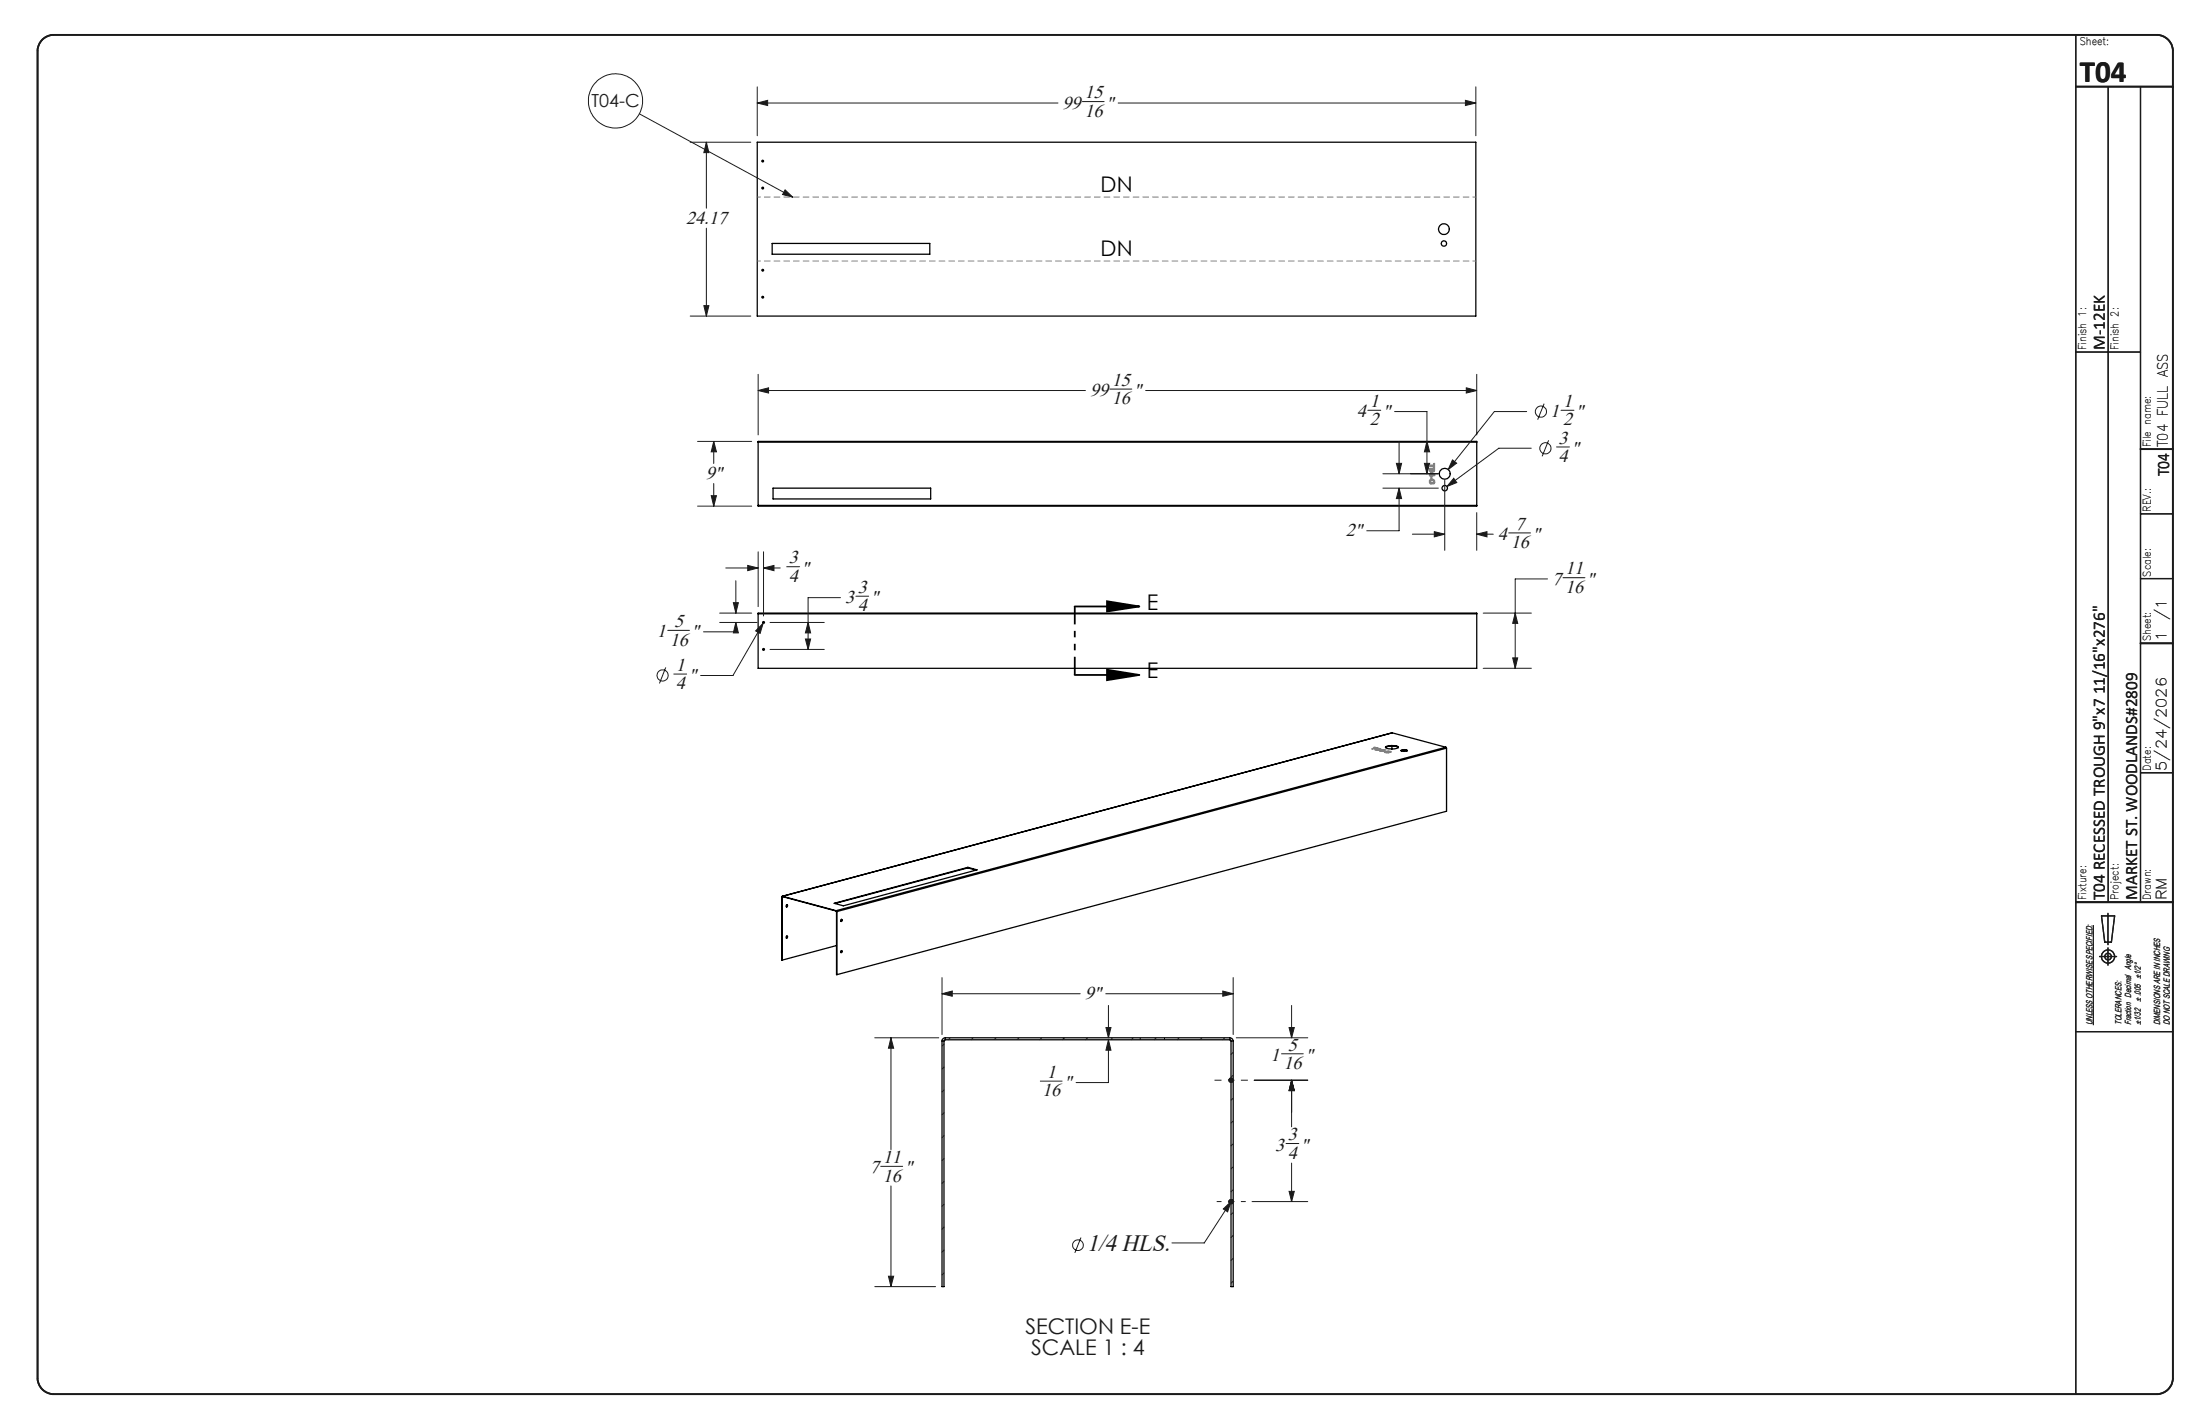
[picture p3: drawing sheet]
<svg xmlns="http://www.w3.org/2000/svg" width="432mm" height="279mm" viewBox="0 0 432 279" stroke-linecap="round" stroke-linejoin="round" font-family="sans-serif">
<g fill="none" stroke="#191924" stroke-width=".2">
<path d="M148.6 17v9.6M212.4 19.9h4.3M287.6 19.7l2.1 .5-2.1 .5zM289.7 17v9.6M125.5 22.3l30.1 16.4M135.5 27.9h11.9M138.6 27.9l.5 2.1h-1zM138.6 27.9v13M148.6 20.2l2.1-.5v1zM148.6 20.2h59M154.1 37.3l1.5 1.4-2-.5zM219.5 20.2h70.2"/>
<path d="M138.1 60h1l-.5 2zM138.6 44.8v17.2M135.5 62h11.9M148.8 76.6l2-.5v1zM148.8 73.4v11.9M148.8 76.6h64.2M217.8 76.3h4.3M224.9 76.6h64.9M287.8 76.1l2 .5-2 .5zM289.8 73.4v11.9M303.1 79.2l-1.3 3.1M136.9 86.6h10.6"/>
<path d="M136.9 99.3h10.6M139.6 97.3h1l-.5 2zM140.1 86.6l.5 2.1h-1zM140.1 86.6v4.3M140.1 94.9v4.4M268.5 80.5h2.5M271.4 93h10.9M271.4 95.8h10.9M273.7 80.8h6.4v12.2M274.1 90.9h1l-.5 2.1zM274.6 95.8l.5 2h-1zM274.6 95.8v8.3h-6.3"/>
<path d="M274.6 86.6v6.4M279.6 90.9h1l-.5 2.1zM280.1 86.6l.5 2.1h-1zM283.6 94.2v13.8M285.1 90.2l.8 .7-1.7 1.2zM285.3 93.8l.6 .9-1.9 .8zM299.6 80.8h-6.3l-9.1 11.3M300.5 87.9h-6.3l-10.2 7.6M304 86.4l-1.3 3.1M305.5 87.7h2.5M306.4 80.5h2.5M142.5 111.4h6.3"/>
<path d="M143.9 118.3h1l-.5 2zM144.4 113.9v6.4M146.8 110.9l2 .5-2 .6zM148.8 108.3v10.7M149.9 111.4l2-.5v1.1zM149.9 108.3v12.6M149.9 111.4h3.2M154.4 111.2h2.6M165 117.3h-6.4v10.1M168 117h2.5M277.2 104.8h6.4M281.5 104.3l2.1 .5-2.1 .5z"/>
<path d="M289.8 104.8l2.1-.5v1zM289.8 100.6v7.4M289.8 104.8h3.3M296.1 104.6h4.3M303.7 113.6h-6.3v17.5M306.8 113.3h4.3M130.7 131l-1.3 3.1M131.1 123.7h4.2M132.3 132.3h2.5M141.3 120.3h6.2M141.3 122.1h7.3M144.4 122.1l.5 2.1h-1z"/>
<path d="M144.4 122.1v1.9h-6.3M149.8 122.3l-.6 2-.9-.5zM149.8 122.3l-5.9 10.2h-6.4M151.1 122.1h10.7M151.1 127.4h10.7M158.1 125.4h1l-.5 2zM158.6 122.1l.5 2.1h-1zM291.1 120.3h9.5M291.1 131.1h9.5M296.9 129.1h1l-.5 2zM297.4 120.3l.5 2h-1zM184.9 195l2-.5v1z"/>
<path d="M184.9 191.8v11.2M184.9 195h27.1M217 195h25M217.6 197.3v6.3M240 194.5l2 .5-2 .5zM242 191.8v11.2M253.5 197.3v6.3M410.9 181.5v19.6M171.7 203.6h12.6M174.9 203.6l.5 2.1h-1zM174.9 203.6v22M185.3 204.9l-.4 .3"/>
<path d="M185.3 209.4l-.4 .4M185.3 213.9l-.4 .3M185.3 218.3l-.4 .4M186.5 203.6l-.4 .4M191 203.6l-.4 .4M195.5 203.6l-.4 .4M200 203.6l-.4 .4M204.2 212.1h4.3M204.5 203.6l-.4 .4M209 203.6l-.4 .4M213.5 203.6l-.5 .4M217.1 201.6h1l-.5 2z"/>
<path d="M217.6 204l.5 2.1h-1zM217.6 204v8.4h-6.4M222.4 203.6l-.4 .4M226.9 203.6l-.4 .4M231.4 203.6l-.4 .4M235.9 203.6l-.4 .4M240.4 203.6l-.4 .4M242 206.5l-.4 .4M242 211l-.4 .4M242 215.5l-.4 .4M242 220l-.4 .3M242.6 203.6h14.1"/>
<path d="M246.2 211.9h10.5M251.5 206.8h4.3M253 201.6h1l-.5 2zM253.5 211.9l.5 2.1h-1zM253.5 211.9v9.2M172.9 228.8h4.3M174.9 232.7v19.7M185.3 222.8l-.4 .4M185.3 227.3l-.4 .4M185.3 231.8l-.4 .4M185.3 236.3l-.4 .4M240.1 237.2l1.5-1.4-.7 2z"/>
<path d="M241.6 235.8l-5.2 8.1h-6.4M242 224.4l-.4 .4M242 229l-.4 .3M242 233.4l-.4 .4M242 237.9l-.4 .4M245.7 235.8h11M252.4 224.4h2.5M253 233.8h1l-.5 2zM253.5 228.2v7.6M171.7 252.4h11.9M174.4 250.4h1l-.5 2zM185.3 240.8l-.4 .4"/>
<path d="M185.3 245.3l-.4 .4M185.3 249.8l-.4 .4M212.2 242.8l-1.2 3M242 242.4l-.4 .4M242 246.9l-.4 .4M242 251.4l-.4 .4"/>
<circle cx="120.8" cy="19.8" r="5.3"/>
<circle cx="302.4" cy="80.8" r="1.09"/>
<circle cx="303.3" cy="88" r="1.09"/>
<circle cx="130.1" cy="132.5" r="1.1"/>
<circle cx="211.6" cy="244.3" r="1.05"/>
</g>
<g fill="none" stroke="#191924" stroke-width=".25">
<path d="M407.4 6.8v266.7M413.8 17v160M420.1 17v160M407.4 69.1h12.7M420.1 113.5h6.4M420.1 100.8h6.4M420.1 151.6h6.4M407.4 177h19.1M412.5 179.7h2.5l-.6 5.2h-1.3zM413.7 179.2v6.1M412.1 187.7h3.3M413.7 186v3.4"/>
<path d="M407.4 202.4h19.1"/>
<circle cx="413.7" cy="187.7" r=".66"/>
<circle cx="413.8" cy="187.7" r="1.29"/>
</g>
<path d="M8.2 7.9a3.3 3.3 0 0 1 2.3-1.1h412.8a3.2 3.2 0 0 1 3.2 3.2v260.4a3.2 3.2 0 0 1-3.2 3.1h-412.8a3.2 3.2 0 0 1-3.1-3.1v-260.4a3.2 3.2 0 0 1 .8-2.1zM407.4 17h19.1M420.1 88.1h6.4M420.1 126.2h6.4M407.4 177h19.1" fill="none" stroke="#191924" stroke-width=".35"/>
<g fill="none" stroke="#000" stroke-width=".25">
<path d="M148.6 27.9h141.1v34.1h-141.1zM151.6 47.8h30.9v2.1h-30.9zM148.8 99.2v.1h141v-.1M148.8 86.7v-.1h141v.1M148.8 86.7h141M148.8 99.2h141M148.8 86.7v12.5M151.7 95.8h31v2.1h-31zM289.8 86.7v12.5M148.8 120.4v-.1h141v.1M148.8 120.4v10.7h141v-10.7M148.8 120.4h141"/>
<path d="M272 146.7a2.62 2.62 0 0 1 2.5 0M272 146.5a3.2 3.2 0 0 1 2.5 .1 2.24 2.24 0 0 1-2.3 .2l-.3-.2zM273.2 143.8h.1M273.2 146.4v.6M273.3 143.8l-119.8 32.1M273.3 143.8l10.5 2.8M275 147.2a1.33 1.33 0 0 1 1.2 .1l-.9 .1zM275 147.3l.5-.1 .7 .1M283.8 146.6l.1 .2M283.8 146.6l-119.7 32.1M283.9 146.8l-119.6 32.1M283.9 146.8v12.4l-119.6 32"/>
<path d="M153.5 176h.1M153.5 176v12.4M153.6 175.9l-.1 .1M153.6 175.9l10.5 2.9M153.6 175.9h.1M153.6 175.9l10.5 2.8M153.7 176h-.2M154.4 177.5l.1 .2-.2 .2M163.7 177.2l26.3-7 1.8 .5-26.3 7zM164.1 178.7l.2 .2M164.1 178.8l.1 .1M164.1 178.7v.1"/>
<path d="M164.2 178.9h.1M164.2 178.9l.1 12.3M164.3 178.9v12.3M190 170.2v.1M190 170.3l-26.1 7M190 170.3l1.6 .4M154.4 183.7l.1 .2-.2 .1M164.2 185.5l-10.7 2.9M165.2 180.4v.3l-.1 .1M165.2 186.5v.3l-.1 .1M185.1 203.8l.4-.2h55.9a.74 .74 0 0 1 .6 .7v48.1h-.4v-48.2l-.2-.2-56.1 .1v48.3h-.4v-48.2z"/>
<circle cx="149.7" cy="31.6" r=".16"/>
<circle cx="149.7" cy="36.9" r=".16"/>
<circle cx="149.7" cy="58.3" r=".16"/>
<circle cx="149.7" cy="53" r=".16"/>
<circle cx="283.4" cy="45" r="1.05"/>
<circle cx="283.4" cy="47.8" r=".52"/>
<circle cx="283.6" cy="93" r="1.07"/>
<circle cx="283.6" cy="95.8" r=".52"/>
<circle cx="149.9" cy="122.1" r=".16"/>
<circle cx="149.9" cy="127.4" r=".16"/>
<circle cx="154.5" cy="177.8" r=".19"/>
<circle cx="154.5" cy="183.9" r=".17"/>
<circle cx="165.1" cy="186.7" r=".18"/>
<circle cx="165.1" cy="180.6" r=".18"/>
</g>
<path d="M185.3 204.3h-.4M185.5 203.6v.4M208.7 203.6v.4M218.2 204v-.4M223.8 203.6v.4M228.6 204v-.4M241.4 204v-.4M242 204.3h-.3" fill="none" stroke="#000" stroke-width=".2" stroke-dasharray="1.3 .6" stroke-linecap="butt"/>
<path d="M210.9 119h12.7M217.3 118l6.3 1-6.3 1zM210.9 132.4h12.7M217.3 131.4l6.3 1-6.3 1.1z" fill="none" stroke="#000" stroke-width=".35"/>
<path d="M241.1 211.9h1M241.3 211.6l.7 .7M241.6 211.5v1M242 211.6l-.7 .7M241.1 235.8h1M241.3 235.4l.7 .7M241.6 235.3v1M242 235.4l-.7 .7" fill="none" stroke="#191924" stroke-width=".5"/>
<g fill="none" stroke="#808080" stroke-width=".25">
<path d="M280.6 91.3h.8v-.3l.1-.1 .1 .9h-.2v-.3h-.7zM280.6 92l.7-.1 .3 .2v.3l-.4 .2h-.4l-.2-.2zM280.6 94.2l.4-.1a.45 .45 0 0 1 .6 .2 .45 .45 0 0 1-.4 .6v-.1a.27 .27 0 0 0 0-.5 .27 .27 0 0 0-.4 .1 .27 .27 0 0 0 .2 .4 .22 .22 0 0 1-.3 .1 .22 .22 0 0 1-.1-.2zM280.7 92.1h.4a.2 .2 0 0 1 .2 0 .2 .2 0 0 1 0 .3 .2 .2 0 0 1-.2 0l-.4-.1zM280.8 92.7l.8 .6h-.6l-.1 .2-.3-.2v-.1l.2-.1zM280.8 93.6h.2v.3h-.2zM281 92.9l.3 .2h-.3zM269.3 146.9l.6-.2h-.2l.1-.1 .7 .2zM269.9 147l.8-.1a.16 .16 0 0 1 .2-.1 .16 .16 0 0 1 0 .3l-.7 .1zM270.6 147h.2l-.6 .1 .4-.1M270.7 147.1l1.1 .1-.9 .2-.1-.1h.2zM270.9 147.2h.5z"/>
<path d="M271.5 147.3l.4 .1zM271.8 147.5l.9-.1 .3 .2-.5-.2-.5 .2h.7l-.5 .1-.3-.1z"/>
</g>
<path d="M210.9 119v13.4" fill="none" stroke="#000" stroke-width=".35" stroke-dasharray="6.3 1.3 1.3 1.3 1.3 1.3" stroke-dashoffset="2.8" stroke-linecap="butt"/>
<path d="M238.4 211.9h6.5" fill="none" stroke="#191924" stroke-width=".2" stroke-dasharray="15.2 1.3 1.3 1.3" stroke-dashoffset="13.9" stroke-linecap="butt"/>
<path d="M238.8 235.8h5.7" fill="none" stroke="#191924" stroke-width=".2" stroke-dasharray="15.2 1.3 1.3 1.3" stroke-dashoffset="14.3" stroke-linecap="butt"/>
<path d="M148.7 38.7h141M289.7 51.2h-141" fill="none" stroke="#808080" stroke-width=".2" stroke-dasharray="1.3 .6" stroke-dashoffset=".6" stroke-linecap="butt"/>
<path d="M217.3 118l6.3 1-6.3 1zM217.3 131.4l6.3 1-6.3 1.1z" fill="#000"/>
<g fill="#191924">
<path d="M240.1 237.2l1.5-1.4-.7 2z"/>
<path d="M154.1 37.3l1.5 1.4-2-.5z"/>
<path d="M138.6 27.9l.5 2.1h-1zM138.1 60h1l-.5 2zM287.6 19.7l2.1 .5-2.1 .5zM148.6 20.2l2.1-.5v1z"/>
<path d="M140.1 86.6l.5 2.1h-1zM139.6 97.3h1l-.5 2zM148.8 76.6l2-.5v1zM287.8 76.1l2 .5-2 .5zM285.1 90.2l-.9 1.9 1.7-1.2zM285.3 93.8l-1.3 1.7 1.9-.8zM289.8 104.8l2.1-.5v1zM281.5 104.3l2.1 .5-2.1 .5zM279.6 90.9h1l-.5 2.1zM280.1 86.6l.5 2.1h-1zM274.6 95.8l.5 2h-1zM274.1 90.9h1l-.5 2.1zM253.5 211.9l.5 2.1h-1zM253 233.8h1l-.5 2zM253.5 211.9l.5 2.1h-1zM253 201.6h1l-.5 2z"/>
<path d="M297.4 120.3l.5 2h-1zM296.9 129.1h1l-.5 2zM149.9 111.4l2-.5v1.1zM146.8 110.9l2 .5-2 .6zM158.6 122.1l.5 2.1h-1zM158.1 125.4h1l-.5 2zM144.4 122.1l.5 2.1h-1zM143.9 118.3h1l-.5 2zM149.8 122.3l-1.5 1.5 .9 .5zM240 194.5l2 .5-2 .5zM184.9 195l2-.5v1zM217.1 201.6h1l-.5 2zM217.6 204l.5 2.1h-1zM174.9 203.6l.5 2.1h-1zM174.4 250.4h1l-.5 2z"/>
</g>
<text font-size="6.1" fill="#191924" x="408.2" y="16.1">T04</text>
<text font-size="4.7" fill="#191924" x="213.3" y="245.4">1/4 HLS.</text>
<g font-size="4.2">
<text x="216" y="37.8">DN</text>
<text x="216" y="50.3">DN</text>
<text x="225.1" y="119.6">E</text>
<text x="225.1" y="133.1">E</text>
</g>
<g font-size="4.2" fill="#191924">
<text x="201.3" y="261.7">SECTION E-E</text>
<text x="202.4" y="265.9">SCALE 1 : 4</text>
</g>
<g font-size="3.7" fill="#191924">
<text x="208.5" y="21.3">99</text>
<text x="212.8" y="19.3">15</text>
<text x="212.8" y="22.9">16</text>
<text x="217.1" y="21.3">&quot;</text>
<text x="134.7" y="43.9">24.17</text>
<text x="213.9" y="77.7">99</text>
<text x="218.2" y="75.7">15</text>
<text x="222.5" y="77.7">&quot;</text>
<text x="218.2" y="79.3">16</text>
<text x="266.3" y="81.9">4</text>
<text x="268.9" y="83.5">2</text>
<text x="268.9" y="79.9">1</text>
<text x="271.4" y="81.9">&quot;</text>
<text x="304.3" y="81.9">1</text>
<text x="306.8" y="79.9">1</text>
<text x="306.8" y="83.5">2</text>
<text x="309.3" y="81.9">&quot;</text>
<text x="305.9" y="87.1">3</text>
<text x="308.4" y="89.1">&quot;</text>
<text x="138.5" y="94">9&quot;</text>
<text x="305.9" y="90.7">4</text>
<text x="264.1" y="105.2">2&quot;</text>
<text x="294" y="105.9">4</text>
<text x="296.5" y="107.5">16</text>
<text x="297.4" y="103.9">7</text>
<text x="300.8" y="105.9">&quot;</text>
<text x="154.8" y="110.6">3</text>
<text x="157.3" y="112.6">&quot;</text>
<text x="307.2" y="112.7">11</text>
<text x="154.8" y="114.2">4</text>
<text x="165.9" y="118.4">3</text>
<text x="168.4" y="116.4">3</text>
<text x="168.4" y="120">4</text>
<text x="170.9" y="118.4">&quot;</text>
<text x="304.6" y="114.7">7</text>
<text x="307.2" y="116.3">16</text>
<text x="311.5" y="114.7">&quot;</text>
<text x="128.9" y="125.1">1</text>
<text x="132.3" y="123.1">5</text>
<text x="135.7" y="125.1">&quot;</text>
<text x="131.4" y="126.7">16</text>
<text x="132.6" y="131.6">1</text>
<text x="132.6" y="135.2">4</text>
<text x="135.2" y="133.6">&quot;</text>
<text x="212.9" y="196.1">9&quot;</text>
<text x="249.4" y="208.1">1</text>
<text x="251.9" y="209.7">16</text>
<text x="252.8" y="206.1">5</text>
<text x="256.2" y="208.1">&quot;</text>
<text x="204.6" y="215.1">16</text>
<text x="205.5" y="211.5">1</text>
<text x="208.9" y="213.5">&quot;</text>
<text x="250.3" y="225.7">3</text>
<text x="252.8" y="223.7">3</text>
<text x="252.8" y="227.4">4</text>
<text x="255.3" y="225.7">&quot;</text>
<text x="170.7" y="230.2">7</text>
<text x="173.3" y="228.2">11</text>
<text x="173.3" y="231.8">16</text>
<text x="177.6" y="230.2">&quot;</text>
</g>
<text font-size="3.5" fill="#191924" x="116.1" y="21">T04-C</text>
<g font-size="3.4" fill="#191924">
<text x="413.1" y="68.7" transform="rotate(-90 413.1 68.7)">M-12EK</text>
<text x="425.7" y="93.4" transform="rotate(-90 425.7 93.4)">T04</text>
<text x="413.1" y="176.6" transform="rotate(-90 413.1 176.6)">T04 RECESSED TROUGH 9&quot;x7 11/16&quot;x276&quot;</text>
<text x="419.4" y="176.6" transform="rotate(-90 419.4 176.6)">MARKET ST. WOODLANDS#2809</text>
</g>
<g font-size="2.8" fill="#191924">
<text x="425.5" y="87.7" transform="rotate(-90 425.5 87.7)">T04 FULL ASS</text>
<text x="425.2" y="125.8" transform="rotate(-90 425.2 125.8)">1</text>
<text x="425.2" y="121.7" transform="rotate(-90 425.2 121.7)">/1</text>
<text x="425.2" y="151.2" transform="rotate(-90 425.2 151.2)">5/24/2026</text>
<text x="425.2" y="176.6" transform="rotate(-90 425.2 176.6)">RM</text>
</g>
<g font-size="2.1" fill="#191924">
<text x="408.2" y="8.9">Sheet:</text>
<text x="409.5" y="68.7" transform="rotate(-90 409.5 68.7)">Finish 1:</text>
<text x="415.8" y="68.7" transform="rotate(-90 415.8 68.7)">Finish 2:</text>
<text x="422.2" y="87.7" transform="rotate(-90 422.2 87.7)">File name:</text>
<text x="422.2" y="100.4" transform="rotate(-90 422.2 100.4)">REV.:</text>
<text x="422.2" y="113.1" transform="rotate(-90 422.2 113.1)">Scale:</text>
<text x="422.2" y="125.8" transform="rotate(-90 422.2 125.8)">Sheet:</text>
<text x="422.2" y="151.2" transform="rotate(-90 422.2 151.2)">Date:</text>
<text x="409.5" y="176.6" transform="rotate(-90 409.5 176.6)">Fixture:</text>
<text x="415.8" y="176.6" transform="rotate(-90 415.8 176.6)">Project:</text>
<text x="422.2" y="176.6" transform="rotate(-90 422.2 176.6)">Drawn:</text>
</g>
<g font-size="1.7" fill="#191924">
<text x="420.2" y="196.6" transform="rotate(-90 420.2 196.6)">± .005 ±1/2°</text>
<text x="410.7" y="201.1" transform="rotate(-90 410.7 201.1)">UNLESS OTHERWISE SPECIFIED:</text>
<text x="416.4" y="201.1" transform="rotate(-90 416.4 201.1)">TOLERANCES:</text>
<text x="418.3" y="201.1" transform="rotate(-90 418.3 201.1)">Fraction Decimal Angle</text>
<text x="420.2" y="201.1" transform="rotate(-90 420.2 201.1)">±1/32</text>
<text x="424" y="201.1" transform="rotate(-90 424 201.1)">DIMENSIONS ARE IN INCHES</text>
<text x="425.9" y="201.1" transform="rotate(-90 425.9 201.1)">DO NOT SCALE DRAWING</text>
</g>
</svg>
